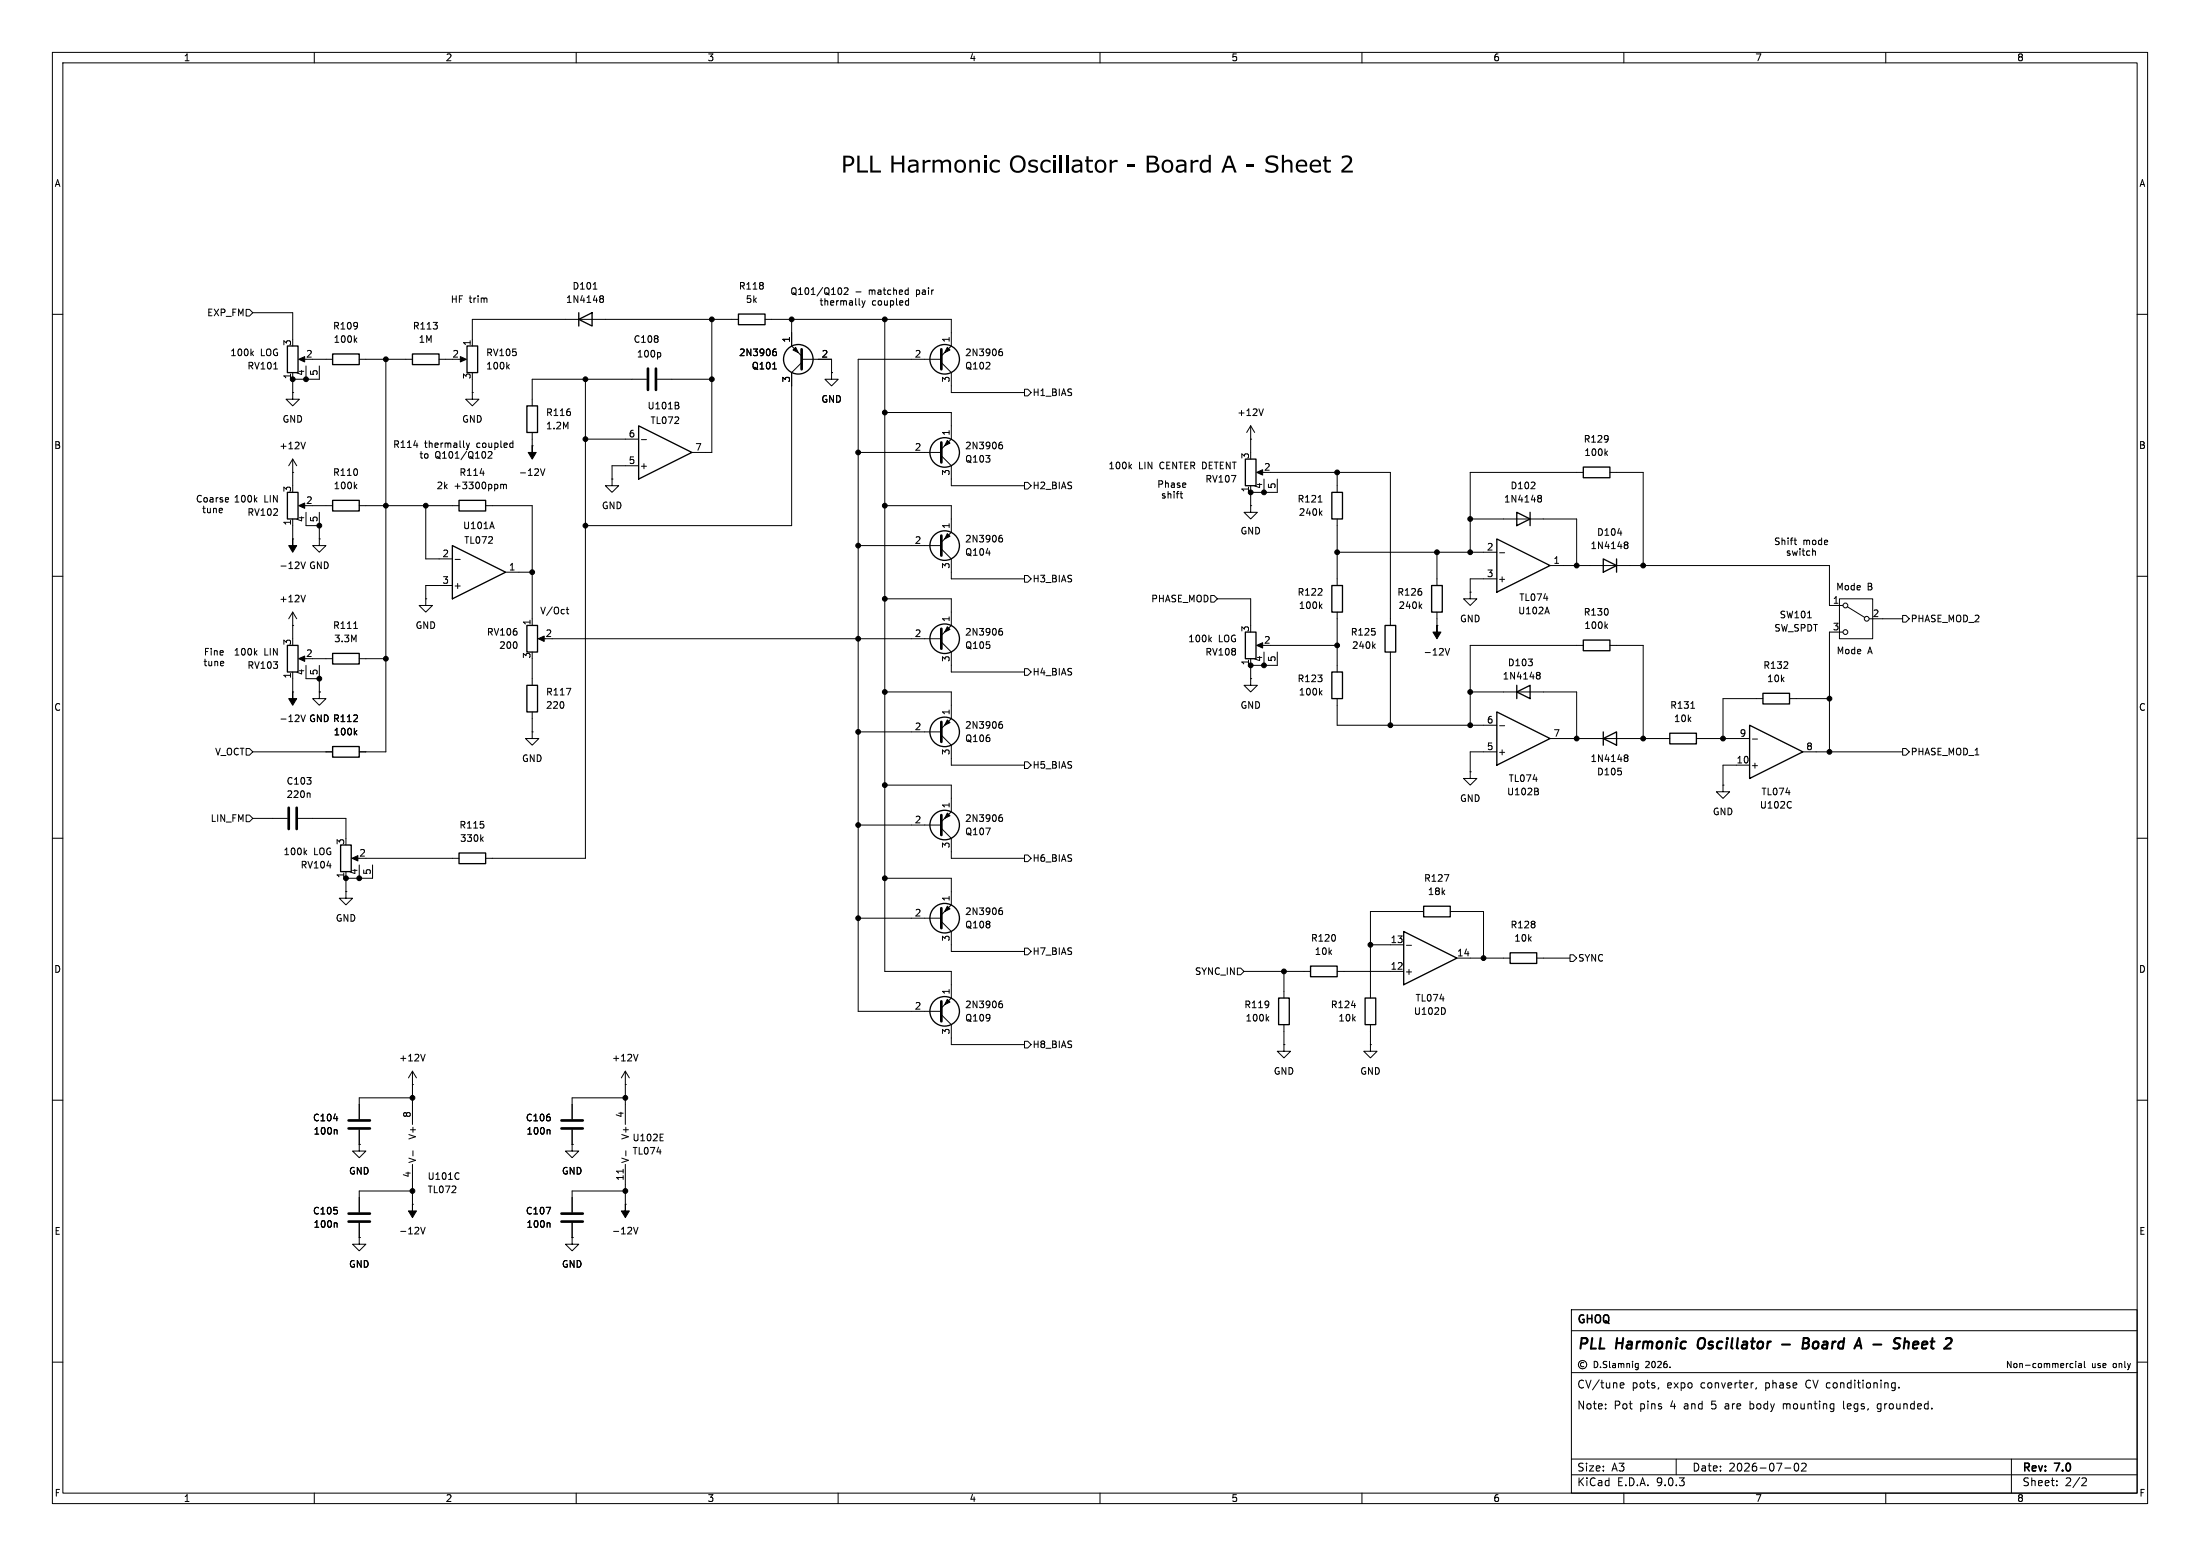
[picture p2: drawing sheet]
<svg xmlns="http://www.w3.org/2000/svg" width="420mm" height="297mm" viewBox="0 0 420 297" stroke-linecap="round" stroke-linejoin="round" font-family="sans-serif">
<g fill="none" stroke="#000" stroke-width=".19">
<path d="M10 10h400v277h-400zM12 12h396v273h-396zM60 10v2M110 10v2M160 10v2M210 10v2M260 10v2M310 10v2M360 10v2M47 59.1h.6l.7 .6-.7 .6h-.6zM48.3 59.7h7.6v5.1M113.2 55.2h.8"/>
<path d="M114.6 56.9l.1 .1M114.6 56.5h.4l.1 .1 .1 .2-.2 .2M114.7 57h.3M114.7 57l-.1 .1M115 57l.2 .2-.1 .4-.1 .1h-.4M160.4 54.9a.79 .79 0 0 1 0 1.3M161.2 55.1l.5-.2 .2 .4-.8 .9h.8M163.4 55.7h1M164.1 58.2h.1M164.6 57.4l.3 .8M164.9 58.2l-.3 .5M165.2 57.4l-.3 .8"/>
<path d="M173 55.4h.4M173.1 57.4l.3 .1M173.4 56.1l-.4 .1M173.4 54.9v1.3M173.4 57v1.2M173.4 58.2h-.3M10 60h2M48 67.4l.4 .5M48.4 67l-.5 .5M52.3 70.4h.7M55.9 74.9v1.3h1.2l-1.2 1.3-1.3-1.3h1.3M55.9 74.9h.1"/>
<path d="M55.9 71.1v3.8M57.4 68.6h1M58.4 69.9v2.5M59.7 68.6h3.8M61 69.9v2.5h-5.1M67.8 64.9l.3 .4M68.1 64.5l-.5 .5M68.6 68.6h10.1M73.7 68.6v74.9h-5.1M83.8 68.6h2.6M87.6 68.6h1M90.2 74.9v1.3h1.2l-1.2 1.3-1.3-1.3h1.3"/>
<path d="M90.2 74.9h.1M90.2 72.4v2.5M96.9 69.9l.3 .5M97.2 69.6l-.4 .5M111.8 72.4v91.4h-19.1M123.4 72.4h-21.8v5.1M125.5 72.4h10.4M125.9 67.3l.2 .2v.4l-.2 .2M129.3 77.4l.3 .2v.3l-.2 .1M129.4 76.8l.2 .2-.2 .3M135.9 61v25.4h-3.8M141 61h-50.8v5"/>
<path d="M146 61h35.6v5l-1.9 1.9M147.5 70.4h.7M147.6 67.2l.4-.1 .2 .2-.1 .5h-.5M148.1 66.6l-.4 .1M151.1 61v5l1.9 1.9M153 68.6h5.7v2.5M153 69.2l-1.9 1.9v29.2h-39.3M158.7 71.1v1.3h1.3l-1.3 1.3-1.2-1.3h1.2M158.7 71.1h.1M168.9 78.7h12.7v5.1l-1.9 1.9M168.9 61v124.4h12.7v5.1l-1.9 1.9M179.7 69.2l1.9 1.9v3.8h14"/>
<path d="M179.7 68.6h-15.9v124.4h15.9M190.8 67.2l.4-.1 .2 .2-.1 .5h-.5M191.3 66.6l-.4 .1M195.6 74.3h.6l.6 .6-.6 .7h-.6zM241.2 78l-.4 1.3M408 60h2M43.5 95l.1 .3-.6 .1M43.6 95.8h-.1M48.7 95.3l.4 .5M49.1 95l-.5 .5M55.9 90.2h.1M55.9 87.6v5.1"/>
<path d="M55.9 99.1v3.8M55.9 87.6l-.8 1.3M55.9 87.6l.7 1.3M57.4 96.5h1M58.3 84.4l-.4 1.3M58.4 97.8v2.5h2.6M59.7 96.5h3.8M61 97.8v5.1M67.8 92.8l.3 .5M68.1 92.4l-.5 .5M68.6 96.5h19M79 85h.8"/>
<path d="M81.3 96.5v10.2h5.1M89 84.6l.3 .8M89.3 85.4l-.3 .4M89.6 84.6l-.3 .8M91.7 90.3h.7M92.7 96.5h8.9v22.9M92.7 86.7v.5M93.9 99.6l.4 1.3M93.9 86.6l-.8 .9h.8M95.6 92.6l.3-.2 .2 .2M96.1 92.6l.2-.2 .3 .1 .1 .8M96.1 92.6v.7"/>
<path d="M97.8 84.6h.1M97.9 84.1v1.3M97.9 85.4h-.1M101.6 85.1h.1M101.6 82.6v2.5M103.2 89.5l.4 1.2 .4-1.2M111.8 83.8h10.1M116.8 91.4v1.3h1.3l-1.3 1.3-1.2-1.3h1.2M116.8 91.4h.1M121.9 88.9h-5.1v2.5M122.4 83.9h1M163.8 86.4h15.9"/>
<path d="M168.9 96.5h12.7v5.1l-1.9 1.9M179.7 87l1.9 1.9v3.8h14M190.8 84.9h.4l.2 .2-.1 .5h-.5M191.3 84.4l-.4 .1M195.6 92.1h.6l.6 .6-.6 .6h-.6zM215.7 89l.3 .5M216 88.6l-.5 .5M225.3 94.2h.5M225.5 93.8v1.1l.3 .2M238.8 96.5v1.3h1.2l-1.2 1.3-1.3-1.3h1.3M238.8 96.5h.1M238.8 83.8h.1"/>
<path d="M238.8 81.3v5.1M238.8 92.7v3.8M238.8 81.3l-.8 1.3M238.8 81.3l.7 1.3M240.3 90.2h1M241.3 91.4v2.6M242.6 90.2h22.8v29.2M243.8 91.4v2.6h-5M251.7 95.8h.7M252 97.9l.4 .5M252.4 97.5l-.5 .5M255.3 90.2v3.8"/>
<path d="M255.3 99.1v12.7M280.7 99.1h20.3v8.9M293.7 95l.1 .1M293.7 94.6h.3l.2 .1 .1 .2-.3 .2M293.8 95.1h.2M293.8 95.1l-.1 .1M294 95.1l.3 .2-.1 .4-.2 .1h-.3M302.3 90.2h-21.6v15.2M306.5 86.5l.4 .4M306.9 86.1l-.5 .5M307.3 90.2h6.4v17.8M10 110h2"/>
<path d="M55.9 119.4h.1M55.9 102.9h.1M55.9 116.8v5.1M55.9 116.8l-.8 1.3M55.9 116.8l.7 1.3M57.5 107.3l.4 1.2 .4-1.2M58.3 113.6l-.4 1.3M61 102.9v1.2h1.2l-1.2 1.3-1.3-1.3h1.3M61 102.9h.1M67.5 120h.7M81.3 114.3v1.3h1.2l-1.2 1.2-1.3-1.2h1.3M81.3 114.3h.1"/>
<path d="M86.4 111.8h-5.1v2.5M86.9 106.8h1M96.5 109.2h5.1M108.1 116.3h.5M108.3 115.9v1.1l.3 .2M163.8 104.1h15.9M168.9 114.3h12.7v5.1l-1.9 1.9M179.7 104.8l1.9 1.9v3.8h14M190.8 102.7h.4l.2 .2-.1 .5h-.5M191.3 102.2l-.4 .1M191.3 120l-.4 .1M195.6 109.9h.6l.6 .6-.6 .6h-.6z"/>
<path d="M231.1 113.7h.7l.6 .6-.6 .6h-.7zM232.4 114.3h6.4v5.1M252 115.7l.4 .4M252.4 115.3l-.5 .5M255.3 116.8v11.5M255.3 105.4h30.4M271.1 115.7l.3 .4M271.4 115.3l-.5 .5M274.3 119.4h.1M274.3 105.4v6.4M274.3 116.8v2.6M280.7 113v1.3h1.2l-1.2 1.3-1.3-1.3h1.3"/>
<path d="M280.7 113h.1M285.7 110.5h-5v2.5M286.3 105.5h.9M295.3 115.9l.5 1.3M295.9 108h53.3v7.6h2.6M306.5 119.5l.4 .5M306.9 119.1l-.5 .5M308.8 101.8h.8M310.2 103.9l.1 .1M310.2 103.5l.3-.1 .2 .2 .1 .2-.3 .2M310.3 104h.2M310.3 104l-.1 .1"/>
<path d="M310.5 104l.3 .2-.1 .4-.2 .1h-.3M342.5 103.1h.5M342.7 103.8l.3 .2M345.1 117.9h.7M346.2 105.2l.4 .1v.7M351.2 114.3h6.3v7.6h-6.3zM352.7 115.8l3.3 2.1M356.9 118.1h6.3M363.2 117.5h.7l.6 .6-.6 .6h-.7zM408 110h2M48.7 124.6l.4 .4M49.1 124.2l-.5 .5"/>
<path d="M55.9 132.1h.1M55.9 128.3v3.8M57.4 125.7h1M57.5 136.5l.4 1.2 .4-1.2M58.4 127v2.5h2.6M59.7 125.7h3.8M61 132.1v1.3h1.2l-1.2 1.2-1.3-1.2h1.3M61 132.1h.1M61 127v5.1M67.8 139.8l.3 .5M68.1 139.4l-.5 .5M68.6 125.7h5.1"/>
<path d="M101.6 139.7v1.3h1.3l-1.3 1.2-1.3-1.2h1.3M101.6 139.7h.1M101.6 125.7v5.1M101.6 135.9v3.8M103.1 121.9h1M105.4 121.9h74.3M108.1 131.4h.9l-.6 1.3M163.8 139.7h15.9M168.9 132.1h12.7v5.1l-1.9 1.9M179.7 122.6l1.9 1.9v3.8h14M190.8 138.3l.4-.1 .2 .3-.1 .4h-.5M190.8 120.5l.4-.1 .2 .3-.1 .5h-.5"/>
<path d="M191.3 137.7l-.4 .2M195.6 127.6h.6l.6 .7-.6 .6h-.6zM230.9 122l.4 .5M231.3 121.7l-.5 .4M238.8 129.5v1.3h1.2l-1.2 1.3-1.3-1.3h1.3M238.8 129.5h.1M238.8 125.7v3.8M240.3 123.2h1M241.3 124.5v2.5M242.6 123.2h12.7M243.8 124.5v2.5h-5M252 132.2l.4 .5"/>
<path d="M252.4 131.8l-.5 .5M255.3 133.4v5h30.4M262.2 123.3l.3 .5M262.5 122.9l-.4 .5M265.4 124.5v13.9M275.9 123.8l.4 1.2 .4-1.2M280.7 132.1h20.3v8.9M286.3 138.5h.9M293.4 128.8l.1 .1M293.4 128.4l.4-.1 .2 .2v.1l-.2 .3M293.5 128.9h.3M293.5 128.9h-.1"/>
<path d="M293.8 128.9l.2 .2v.4l-.2 .1h-.4M302.3 123.2h-21.6v15.2M307.3 123.2h6.4v17.8M322.8 135.2h.7M336.5 133.4h-7.6v7.6M341.6 133.4h7.6M351.8 120.7h-2.6v22.8M10 160h2M47 155.6h.6l.7 .6-.7 .6h-.6zM47 142.9h.6l.7 .6-.7 .6h-.6zM48.3 143.5h15.2M48.3 156.2h6.6"/>
<path d="M56.9 156.2h9.1v3.8M59 151.4l.2 .2v.6M92.3 159.8l-.5 .4M163.8 157.5h15.9M168.9 149.9h12.7v5l-1.9 1.9M179.7 140.3l1.9 1.9v3.9h14M179.7 158.1l1.9 1.9v3.8h14M190.8 156.1l.4-.1 .2 .2-.1 .5h-.5M191.3 155.5l-.4 .1M195.6 145.4h.6l.6 .7-.6 .6h-.6zM280.7 147.3v1.3h1.2l-1.2 1.3-1.3-1.3h1.3M280.7 147.3h.1"/>
<path d="M285.7 143.5h-5v3.8M293.4 151l.3 .3-.1 .3-.1 .1M293.5 150.5l.1 .2-.1 .3M295.9 141h22.9M310.2 144.1h.3l.2 .1 .1 .2-.3 .2M310.2 144.6h.1M310.3 144.6h.2M310.3 144.6l-.1 .1M310.5 144.6l.3 .3-.1 .3-.2 .2-.3-.1M323.8 141h10.2M328.9 149.9v1.2h1.3l-1.3 1.3-1.2-1.3h1.2M328.9 149.9h.1"/>
<path d="M334 146.1h-5.1v3.8M334.5 141.1h1M341.9 153l.1 .1M342 154.1l-.1 .1M344.2 143.5h19M363.2 142.9h.7l.6 .6-.6 .6h-.7zM408 160h2M58.2 162.7l.4 .4M58.6 162.3l-.5 .5M66 170.2v1.3h1.3l-1.3 1.2-1.2-1.2h1.2M66 170.2h.1M66 166.4v3.8"/>
<path d="M67.6 163.8h1M68.6 165.1v2.5M69.8 163.8h17.8M71.1 165.1v2.5h-5.1M91.9 160.1l.4 .5M163.8 175.3h15.9M168.9 167.6h12.7v5.1l-1.9 1.9M179.7 175.9l1.9 1.9v3.8h14M190.8 173.8h.4l.2 .2-.1 .5h-.5M191.3 173.3l-.4 .1M195.6 163.2h.6l.6 .6-.6 .7h-.6zM271.8 174h-10.2v16.5"/>
<path d="M275.7 166.9h.9l-.6 1.3M276.9 174h6.3v8.9M179.7 193.7l1.9 1.9v3.8h14M190.8 191.6h.4l.2 .2-.1 .5h-.5M191.3 191.1l-.4 .1M195.6 181h.6l.6 .6-.6 .6h-.6zM195.6 198.8h.6l.6 .6-.6 .6h-.6zM236.2 184.8h.7l.6 .6-.6 .7h-.7zM237.5 185.4h12.7M241.9 194.4l.3 .5M242.2 194l-.5 .5M245.1 199.4v1.3h-1.3l1.3 1.2 1.3-1.2h-1.3"/>
<path d="M245.1 199.4h.1M245.1 185.4v5.1M245.1 195.6v3.8M255.3 185.4h12.7M258 191.9h.8M261.6 199.4v1.3h-1.3l1.3 1.2 1.3-1.2h-1.3M261.6 199.4h.1M261.6 180.3h6.4M261.6 195.6v3.8M268.5 180.4h1M275.9 192.7v.6M278.1 182.9h10.2"/>
<path d="M293.4 182.9h6.3M299.7 182.2h.7l.6 .7-.6 .6h-.7zM10 210h2M63.7 213.5h.8M64.2 215.6l.2 .2v.7M68.6 218.4v1.3h1.2l-1.2 1.3-1.3-1.3h1.3M68.6 218.4h.1M68.6 215.6v2.8M78.7 207h.1M78.7 209.6h-10.1v4M78.7 204.5l-.7 1.2M78.7 204.5l.8 1.2"/>
<path d="M78.7 204.5v10.1M78.8 219.7v.9M81.2 201.2l-.5 1.3M104.8 215.6l.2 .2v.7M109.2 218.4v1.3h1.3l-1.3 1.3-1.3-1.3h1.3M109.2 218.4h.1M109.2 215.6v2.8M119.4 207h.1M119.4 204.5v10.1M119.4 204.5l-.8 1.2M119.4 204.5l.7 1.2M119.4 209.6h-10.2v4"/>
<path d="M119.5 219.7v.9M121.8 201.2l-.4 1.3M126 217.7h.6M126 216.5h.6M408 210h2M64.2 233.4l.2 .2v.7M68.6 236.2v1.3h1.2l-1.2 1.3-1.3-1.3h1.3M68.6 236.2h.1M68.6 233.4v2.8M78.7 229.9h.1M78.7 227.3h-10.1v4.1M78.7 222.2v7.7"/>
<path d="M80.3 234.3l.4 1.2 .5-1.2M87.6 223.9v.1M87.6 225v.1M104.3 230.4h.8l-.5 1.3M104.8 233.4l.2 .2v.7M109.2 236.2v1.3h1.3l-1.3 1.3-1.3-1.3h1.3M109.2 236.2h.1M109.2 233.4v2.8M119 223.2v.7M119.4 229.9h.1M119.4 222.2v7.7M119.4 227.3h-10.2v4.1"/>
<path d="M121 234.3l.4 1.2 .4-1.2M300 250h108v35h-108zM300 254h108M304.3 259.8a.61 .61 0 0 1 .7 .6 .61 .61 0 0 1-.7 .6zM306.7 259.9l-.4-.1-.2 .3 .1 .3 .5 .2v.3l-.2 .1h-.4M307.3 259.8v1.1l.1 .1M311.7 259.8v.2M396.3 259.8v.2M397.9 259.8v1.1l.2 .1M10 260h2M300 262h108M300 278.5h108"/>
<path d="M302.3 260.1a.41 .41 0 0 0-.6 .4 .41 .41 0 0 0 .6 .3M305.5 260.9v.1M306.5 268.8v.1M306.5 268v.2M307.9 260.3h.4l.1 .7M308.4 260.5l-.6 .3 .2 .2h.4M309 260.4l.3-.2 .2 .2M309 260.2v.8M309.3 264.4l.7-.1-.1-.3-.4-.1-.2 .3 .1 .7h.5M309.5 260.4l.2-.2 .2 .1 .1 .7M309.5 260.4v.6M310.6 260.4l.4-.1 .1 .7"/>
<path d="M310.6 260.2v.8M311.7 260.2v.8M312.7 260.3l-.3-.1-.2 .3 .1 .5h.4M312.7 260.2v1l-.2 .2h-.3M316.7 264.9l-.2 .3M320 278.5v3M334.1 267.4v1.5M334.1 268.9h.1M334.2 267.9l-.1 .1M334.6 263.9h.1M335.3 264.9l-.1 .3M340.4 267.9v1"/>
<path d="M340.7 267.9l-.3 .2M342.7 279.4l.2-.1a.8 .8 0 0 1 .5 .7 .8 .8 0 0 1-.5 .8l-.2-.2-.2-.4zM343.9 279.4l.6-.1 .2 .1 .1 .3-.9 1.1h.9M351.9 267.4v1.3l.3 .2M358.4 269.4h.5M358.9 267.9l-.4 .1-.1 .2v.6l.5 .1M361.4 263.9l.4 .1M361.8 264.9h-.4M361.8 263.9v1.3l-.1 .2h-.4M362.5 264.8v.1M384 278.5v6.5M395.4 260.2l.3 .1"/>
<path d="M395.7 261h-.3M396.3 260.2v.8M396.8 260.3h.5v.7M397.3 260.5l-.5 .3 .1 .2h.4M408 260h2M60 285v2M110 285v2M160 285v2M210 285v2M260 285v2M300 281.5h108M310 285v2"/>
<path d="M340.7 280.2h1.2M360 285v2M392.7 283.4v.2M392.7 282.7v.1M397.7 282.1l.5 .1 .1 .3-.9 1.1h.9"/>
<circle cx="352.3" cy="115.6" r=".46"/>
<circle cx="356.4" cy="118.1" r=".46"/>
<circle cx="352.3" cy="120.7" r=".46"/>
<circle cx="302.1" cy="260.5" r=".8"/>
</g>
<path d="M324.3 255.7a1.5 1.5 0 0 0 0 1.6M340.2 256.6h1.5M344.2 256.4h.7M344.3 255.4l.9 .1a.51 .51 0 0 1 .1 .5 .51 .51 0 0 1-.4 .4l.3 .1a.58 .58 0 0 1-.3 .9h-.8zM362.8 255.5a.85 .85 0 0 0-1 .1l-.1 .6M363.6 256.3a.49 .49 0 0 1 .8 .1l-.1 1M363.7 255.4l-.3 2M366 256.1l-.6 .1-.2 .9 .2 .3h.4M366.2 256.5l-1 .2" fill="none" stroke="#000" stroke-width=".4"/>
<g fill="none" stroke="#000" stroke-width=".51">
<path d="M123.7 70.4v4M125.2 70.4v4M153 66.7v3.8M179.7 66.7v3.8M179.7 84.5v3.8M179.7 102.2v3.8M179.7 120v3.8M179.7 137.8v3.8M55.1 154.2v4M56.6 154.2v4M179.7 155.6v3.8M179.7 173.4v3.8"/>
<path d="M179.7 191.1v3.8M66.5 213.9h4.1M66.5 215.4h4.1M107.2 213.9h4.1M107.2 215.4h4.1M66.5 231.6h4.1M66.5 233.2h4.1M107.2 231.6h4.1M107.2 233.2h4.1"/>
</g>
<g fill="none" stroke="#000" stroke-width=".25">
<path d="M110.5 59.7v2.5M141 59.9h5v2.1h-5zM54.9 66h2v5.1h-2zM63.5 67.6h5.1v2h-5.1zM78.7 67.6h5.1v2h-5.1zM89.2 66h2v5.1h-2zM100.6 77.5h2v5.1h-2zM110.5 61l2.5-1.3v2.5zM54.9 94h2v5.1h-2zM63.5 95.5h5.1v2h-5.1zM87.6 95.5h5.1v2h-5.1zM121.9 81.3l10.2 5.1-10.2 5z"/>
<path d="M237.7 87.6h2.1v5.1h-2.1zM254.3 94h2v5.1h-2zM289.6 97.8l2.5 1.3-2.5 1.2zM292.1 97.8v2.5M302.3 89.2h5v2h-5zM86.4 104.1l10.1 5.1-10.1 5.1zM100.6 119.4h2v5.1h-2zM254.3 111.8h2v5h-2zM264.4 119.4h2v5.1h-2zM273.3 111.8h2v5h-2zM285.7 102.9l10.2 5.1-10.2 5zM306.1 106.7l2.5 1.3-2.5 1.2z"/>
<path d="M308.6 106.7v2.5M54.9 123.2h2v5.1h-2zM63.5 124.7h5.1v2h-5.1zM100.6 130.8h2v5.1h-2zM237.7 120.7h2.1v5h-2.1zM254.3 128.3h2v5.1h-2zM285.7 135.9l10.2 5.1-10.2 5.1zM289.6 132.1l2.5-1.3v2.6zM289.6 130.8v2.6M302.3 122.2h5v2h-5zM306.1 139.7v2.5M318.8 140h5v2h-5z"/>
<path d="M334 138.4l10.2 5.1-10.2 5.1zM336.5 132.3h5.1v2.1h-5.1zM63.5 142.5h5.1v2h-5.1zM306.1 141l2.5-1.3v2.5zM65 161.3h2.1v5.1h-2.1zM87.6 162.8h5.1v2h-5.1zM268 177.8l10.1 5.1-10.1 5.1zM271.8 173h5.1v2h-5.1zM244.1 190.5h2v5.1h-2zM250.2 184.4h5.1v2h-5.1zM260.6 190.5h2v5.1h-2zM288.3 181.9h5.1v2h-5.1z"/>
<circle cx="152.4" cy="68.6" r="2.82"/>
<circle cx="180.3" cy="68.6" r="2.82"/>
<circle cx="180.3" cy="86.4" r="2.82"/>
<circle cx="180.3" cy="104.1" r="2.82"/>
<circle cx="180.3" cy="139.7" r="2.82"/>
<circle cx="180.3" cy="121.9" r="2.82"/>
<circle cx="180.3" cy="157.5" r="2.82"/>
<circle cx="180.3" cy="175.3" r="2.82"/>
<circle cx="180.3" cy="193" r="2.82"/>
</g>
<g fill="#000" stroke="#000" stroke-width=".19">
<path d="M57 68.6l1.2-.5v1zM87.9 68.1l1.1 .5-1.1 .5zM151.4 66.8l.5-.5 .5 1zM180.8 66.3l.6 .5-1.1 .5zM57 96.5l1.2-.5v1zM101.6 85.1v1.3h.8l-.8 1.2-.8-1.2h.8zM180.8 84.1l.6 .5-1.1 .5zM239.9 90.2l1.1-.5v1zM55.9 102.9v1.2h.7l-.7 1.3-.8-1.3h.8zM180.8 101.9l.6 .5-1.1 .5zM274.3 119.4v1.3h.8l-.8 1.2-.7-1.2h.7zM55.9 132.1v1.3h.7l-.7 1.2-.8-1.2h.8z"/>
<path d="M57 125.7l1.2-.5v1zM102.7 121.9l1.2-.5v1zM180.8 137.4l.6 .5-1.1 .5zM180.8 119.6l.6 .5-1.1 .6zM239.9 123.2l1.1-.5v1zM180.8 155.2l.6 .5-1.1 .5zM67.2 163.8l1.1-.5v1zM180.8 173l.6 .5-1.1 .5zM180.8 190.8l.6 .5-1.1 .5zM78.7 229.9v1.2h.8l-.8 1.3-.7-1.3h.7zM119.4 229.9v1.2h.7l-.7 1.3-.8-1.3h.8z"/>
<circle cx="55.9" cy="72.4" r=".46"/>
<circle cx="58.4" cy="72.4" r=".46"/>
<circle cx="73.7" cy="68.6" r=".46"/>
<circle cx="111.8" cy="72.4" r=".46"/>
<circle cx="135.9" cy="72.4" r=".46"/>
<circle cx="135.9" cy="61" r=".46"/>
<circle cx="151.1" cy="61" r=".46"/>
<circle cx="168.9" cy="78.7" r=".46"/>
<circle cx="168.9" cy="61" r=".46"/>
<circle cx="73.7" cy="96.5" r=".46"/>
<circle cx="81.3" cy="96.5" r=".46"/>
<circle cx="111.8" cy="83.8" r=".46"/>
<circle cx="163.8" cy="86.4" r=".46"/>
<circle cx="168.9" cy="96.5" r=".46"/>
<circle cx="238.8" cy="94" r=".46"/>
<circle cx="241.3" cy="94" r=".46"/>
<circle cx="255.3" cy="90.2" r=".46"/>
<circle cx="280.7" cy="99.1" r=".46"/>
<circle cx="61" cy="100.3" r=".46"/>
<circle cx="101.6" cy="109.2" r=".46"/>
<circle cx="111.8" cy="100.3" r=".46"/>
<circle cx="163.8" cy="104.1" r=".46"/>
<circle cx="168.9" cy="114.3" r=".46"/>
<circle cx="255.3" cy="105.4" r=".46"/>
<circle cx="274.3" cy="105.4" r=".46"/>
<circle cx="280.7" cy="105.4" r=".46"/>
<circle cx="301" cy="108" r=".46"/>
<circle cx="313.7" cy="108" r=".46"/>
<circle cx="61" cy="129.5" r=".46"/>
<circle cx="73.7" cy="125.7" r=".46"/>
<circle cx="163.8" cy="121.9" r=".46"/>
<circle cx="163.8" cy="139.7" r=".46"/>
<circle cx="168.9" cy="132.1" r=".46"/>
<circle cx="238.8" cy="127" r=".46"/>
<circle cx="241.3" cy="127" r=".46"/>
<circle cx="255.3" cy="123.2" r=".46"/>
<circle cx="265.4" cy="138.4" r=".46"/>
<circle cx="280.7" cy="132.1" r=".46"/>
<circle cx="280.7" cy="138.4" r=".46"/>
<circle cx="349.2" cy="133.4" r=".46"/>
<circle cx="163.8" cy="157.5" r=".46"/>
<circle cx="168.9" cy="149.9" r=".46"/>
<circle cx="301" cy="141" r=".46"/>
<circle cx="313.7" cy="141" r=".46"/>
<circle cx="328.9" cy="141" r=".46"/>
<circle cx="349.2" cy="143.5" r=".46"/>
<circle cx="66" cy="167.6" r=".46"/>
<circle cx="68.6" cy="167.6" r=".46"/>
<circle cx="163.8" cy="175.3" r=".46"/>
<circle cx="168.9" cy="167.6" r=".46"/>
<circle cx="245.1" cy="185.4" r=".46"/>
<circle cx="261.6" cy="180.3" r=".46"/>
<circle cx="283.2" cy="182.9" r=".46"/>
<circle cx="78.7" cy="209.6" r=".46"/>
<circle cx="119.4" cy="209.6" r=".46"/>
<circle cx="78.7" cy="227.3" r=".46"/>
<circle cx="119.4" cy="227.3" r=".46"/>
</g>
<path d="M189.2 30.8a1.4 1.4 0 0 1 1.7-.1v.4a.89 .89 0 0 0-1.5 .4 .89 .89 0 0 0 1 1.1l.5-.3v.5a1.29 1.29 0 0 1-1.8-.2 1.29 1.29 0 0 1 .1-1.8zM211.8 30.5h.5v.4l.6-.4h.5v.5l-.6-.1-.5 .3v1.7h-.5z" fill="#000"/>
<g font-size="4.4">
<text x="160.5" y="34.3">PLL Harmonic</text>
<text x="192.6" y="34.3">Oscillator</text>
<text x="214.9" y="34.3">- Board A - Sheet 2</text>
</g>
<g font-size="2.8">
<text x="301" y="258.1">PLL</text>
<text x="308.6" y="258.1">Harmonic</text>
<text x="325" y="258.1">Oscillator</text>
<text x="346.6" y="258.1">Board</text>
<text x="357.6" y="258.1">A</text>
<text x="361.6" y="258.1">-</text>
<text x="366.4" y="258.1">Sheet</text>
</g>
<g font-size="2.1">
<text x="301" y="253">GHOQ</text>
<text x="301" y="265.2">CV/tune</text>
<text x="301" y="269.2">Note:</text>
<text x="308.1" y="269.2">Pot</text>
<text x="311.5" y="265.2">pots,</text>
<text x="313.1" y="269.2">pins</text>
<text x="318.3" y="265.2">expo</text>
<text x="319" y="269.2">4</text>
<text x="321.8" y="269.2">and</text>
<text x="324.8" y="265.2">converter,</text>
<text x="327.1" y="269.2">5</text>
<text x="329.9" y="269.2">are</text>
<text x="334.7" y="269.2">body</text>
<text x="337.3" y="265.2">phase</text>
<text x="341.2" y="269.2">mounting</text>
<text x="345.1" y="265.2">CV conditioning.</text>
<text x="352.9" y="269.2">legs,</text>
<text x="359.6" y="269.2">grounded.</text>
<text x="301" y="281.1">Size:</text>
<text x="307.6" y="281.1">A3</text>
<text x="323" y="281.1">Date:</text>
<text x="330" y="281.1">2026-07-02</text>
<text x="386" y="281.3">Rev:</text>
<text x="392.4" y="281.3">7.0</text>
<text x="301" y="283.9">KiCad</text>
<text x="308.7" y="283.9">E.D.A.</text>
<text x="316.3" y="283.9">9.0.3</text>
<text x="386" y="283.9">Sheet:</text>
<text x="394.2" y="283.9">2/2</text>
</g>
<g font-size="1.8">
<text x="35" y="11.9">1</text>
<text x="85" y="11.9">2</text>
<text x="135" y="11.9">3</text>
<text x="185" y="11.9">4</text>
<text x="235" y="11.9">5</text>
<text x="285" y="11.9">6</text>
<text x="335" y="11.9">7</text>
<text x="385" y="11.9">8</text>
<text x="10.3" y="35.9">A</text>
<text x="408.3" y="35.9">A</text>
<text x="86" y="58">HF trim</text>
<text x="108" y="58">1N4148</text>
<text x="109.2" y="55.5">D101</text>
<text x="141" y="55.5">R118</text>
<text x="142.3" y="58">5k</text>
<text x="150.8" y="56.5">Q101/Q102</text>
<text x="156.4" y="58.5">thermally</text>
<text x="165.9" y="56.5">matched</text>
<text x="166.4" y="58.5">coupled</text>
<text x="175.2" y="56.5">pair</text>
<text x="39.5" y="60.6">EXP_FM</text>
<text x="63.5" y="63.1">R109</text>
<text x="63.6" y="65.6">100k</text>
<text x="78.7" y="63.1">R113</text>
<text x="79.8" y="65.6">1M</text>
<text x="120.9" y="65.6">C108</text>
<text x="150.9" y="65.5" transform="rotate(-90 150.9 65.5)">1</text>
<text x="181.4" y="65.5" transform="rotate(-90 181.4 65.5)">1</text>
<text x="43.9" y="68.2">100k</text>
<text x="47.1" y="70.7">RV101</text>
<text x="49.7" y="68.2">LOG</text>
<text x="55.6" y="66.1" transform="rotate(-90 55.6 66.1)">3</text>
<text x="58.2" y="71.8" transform="rotate(-90 58.2 71.8)">4</text>
<text x="58.3" y="68.3">2</text>
<text x="60.7" y="71.8" transform="rotate(-90 60.7 71.8)">5</text>
<text x="86.3" y="68.3">2</text>
<text x="89.9" y="66.1" transform="rotate(-90 89.9 66.1)">1</text>
<text x="92.7" y="68.2">RV105</text>
<text x="92.7" y="70.7">100k</text>
<text x="121.5" y="68.4">100p</text>
<text x="141" y="68.2">2N3906</text>
<text x="143.4" y="70.7">Q101</text>
<text x="156.8" y="68.3">2</text>
<text x="174.6" y="68.3">2</text>
<text x="184.2" y="70.7">Q102</text>
<text x="184.2" y="68.2">2N3906</text>
<text x="55.6" y="72.5" transform="rotate(-90 55.6 72.5)">1</text>
<text x="89.9" y="72.5" transform="rotate(-90 89.9 72.5)">3</text>
<text x="150.9" y="73.1" transform="rotate(-90 150.9 73.1)">3</text>
<text x="156.7" y="77.1">GND</text>
<text x="181.4" y="73.1" transform="rotate(-90 181.4 73.1)">3</text>
<text x="197" y="75.8">H1_BIAS</text>
<text x="53.8" y="80.9">GND</text>
<text x="88.1" y="80.9">GND</text>
<text x="104.1" y="79.6">R116</text>
<text x="104.1" y="82.1">1.2M</text>
<text x="119.9" y="83.6">6</text>
<text x="123.5" y="78.3">U101B</text>
<text x="124.1" y="81.1">TL072</text>
<text x="181.4" y="83.3" transform="rotate(-90 181.4 83.3)">1</text>
<text x="236.1" y="79.6">+12V</text>
<text x="10.3" y="85.9">B</text>
<text x="53.2" y="86">+12V</text>
<text x="75" y="85.7">R114</text>
<text x="80" y="87.7">to</text>
<text x="81" y="85.7">thermally</text>
<text x="83" y="87.7">Q101/Q102</text>
<text x="91.1" y="85.7">coupled</text>
<text x="119.9" y="88.6">5</text>
<text x="122" y="89.8">+</text>
<text x="132.6" y="86.1">7</text>
<text x="174.6" y="86.1">2</text>
<text x="184.2" y="88.5">Q103</text>
<text x="184.2" y="86">2N3906</text>
<text x="211.5" y="89.8">100k</text>
<text x="217.3" y="89.8">LIN</text>
<text x="221.5" y="89.8">CENTER DETENT</text>
<text x="238.5" y="87.7" transform="rotate(-90 238.5 87.7)">3</text>
<text x="241.2" y="89.9">2</text>
<text x="302.2" y="84.7">R129</text>
<text x="302.4" y="87.2">100k</text>
<text x="408.2" y="85.9">B</text>
<text x="55.6" y="94.1" transform="rotate(-90 55.6 94.1)">3</text>
<text x="63.5" y="91">R110</text>
<text x="63.6" y="93.6">100k</text>
<text x="83.3" y="93.6">2k</text>
<text x="86.7" y="93.6">+3300ppm</text>
<text x="87.6" y="91">R114</text>
<text x="99" y="91">-12V</text>
<text x="181.4" y="90.9" transform="rotate(-90 181.4 90.9)">3</text>
<text x="197" y="93.6">H2_BIAS</text>
<text x="220.8" y="93.3">Phase</text>
<text x="221.6" y="95.4">shift</text>
<text x="230" y="92.3">RV107</text>
<text x="238.5" y="94.1" transform="rotate(-90 238.5 94.1)">1</text>
<text x="241" y="93.4" transform="rotate(-90 241 93.4)">4</text>
<text x="243.6" y="93.4" transform="rotate(-90 243.6 93.4)">5</text>
<text x="288.3" y="93.6">D102</text>
<text x="37.3" y="96.1">Coarse</text>
<text x="38.5" y="98.2">tune</text>
<text x="44.5" y="96.1">100k</text>
<text x="47.1" y="98.7">RV102</text>
<text x="50.4" y="96.1">LIN</text>
<text x="55.6" y="100.4" transform="rotate(-90 55.6 100.4)">1</text>
<text x="58.2" y="99.8" transform="rotate(-90 58.2 99.8)">4</text>
<text x="58.3" y="96.3">2</text>
<text x="60.7" y="99.8" transform="rotate(-90 60.7 99.8)">5</text>
<text x="88.3" y="101.2">U101A</text>
<text x="114.8" y="97.4">GND</text>
<text x="181.4" y="101" transform="rotate(-90 181.4 101)">1</text>
<text x="247.6" y="96.1">R121</text>
<text x="247.9" y="98.7">240k</text>
<text x="287" y="96.1">1N4148</text>
<text x="84.4" y="106.4">2</text>
<text x="88.5" y="104">TL072</text>
<text x="174.6" y="103.9">2</text>
<text x="184.2" y="106.3">Q104</text>
<text x="184.2" y="103.7">2N3906</text>
<text x="236.7" y="102.2">GND</text>
<text x="283.8" y="105.2">2</text>
<text x="296.5" y="107.7">1</text>
<text x="303.5" y="105">1N4148</text>
<text x="304.8" y="102.5">D104</text>
<text x="338.6" y="104.2">Shift</text>
<text x="340.9" y="106.3">switch</text>
<text x="344.2" y="104.2">mode</text>
<text x="53.2" y="108.8">-12V</text>
<text x="58.9" y="108.8">GND</text>
<text x="84.4" y="111.5">3</text>
<text x="86.5" y="112.6">+</text>
<text x="97.1" y="109">1</text>
<text x="181.4" y="108.7" transform="rotate(-90 181.4 108.7)">3</text>
<text x="197" y="111.4">H3_BIAS</text>
<text x="247.6" y="113.9">R122</text>
<text x="266.7" y="113.9">R126</text>
<text x="283.8" y="110.2">3</text>
<text x="285.9" y="111.4">+</text>
<text x="350.4" y="112.9">Mode</text>
<text x="356.4" y="112.9">B</text>
<text x="53.2" y="115.2">+12V</text>
<text x="101.3" y="119.5" transform="rotate(-90 101.3 119.5)">1</text>
<text x="103" y="117.5">V/Oct</text>
<text x="181.4" y="118.8" transform="rotate(-90 181.4 118.8)">1</text>
<text x="219.7" y="115.2">PHASE_MOD</text>
<text x="247.9" y="116.4">100k</text>
<text x="266.9" y="116.4">240k</text>
<text x="278.6" y="119">GND</text>
<text x="289.7" y="117.4">U102A</text>
<text x="289.9" y="114.9">TL074</text>
<text x="302.2" y="117.7">R130</text>
<text x="339.7" y="118.2">SW101</text>
<text x="349.8" y="115.3">1</text>
<text x="357.4" y="117.9">2</text>
<text x="364.7" y="119">PHASE_MOD_2</text>
<text x="38.8" y="125.3">Fine</text>
<text x="44.5" y="125.3">100k</text>
<text x="50.4" y="125.3">LIN</text>
<text x="55.6" y="123.3" transform="rotate(-90 55.6 123.3)">3</text>
<text x="58.3" y="125.5">2</text>
<text x="63.5" y="120.2">R111</text>
<text x="63.7" y="122.8">3.3M</text>
<text x="79.2" y="120.2">GND</text>
<text x="92.9" y="121.5">RV106</text>
<text x="95.2" y="124.1">200</text>
<text x="101.3" y="125.8" transform="rotate(-90 101.3 125.8)">3</text>
<text x="104.1" y="121.7">2</text>
<text x="174.6" y="121.7">2</text>
<text x="184.2" y="124.1">Q105</text>
<text x="184.2" y="121.5">2N3906</text>
<text x="226.8" y="122.8">100k</text>
<text x="230" y="125.3">RV108</text>
<text x="232.6" y="122.8">LOG</text>
<text x="238.5" y="120.7" transform="rotate(-90 238.5 120.7)">3</text>
<text x="241.2" y="122.9">2</text>
<text x="257.8" y="121.5">R125</text>
<text x="258" y="124.1">240k</text>
<text x="271.7" y="125.3">-12V</text>
<text x="302.4" y="120.2">100k</text>
<text x="338.6" y="120.8">SW_SPDT</text>
<text x="349.8" y="120.4">3</text>
<text x="350.5" y="125.1">Mode</text>
<text x="356.5" y="125.1">A</text>
<text x="38.7" y="127.4">tune</text>
<text x="47.1" y="127.9">RV103</text>
<text x="55.6" y="129.6" transform="rotate(-90 55.6 129.6)">1</text>
<text x="58.2" y="129" transform="rotate(-90 58.2 129)">4</text>
<text x="60.7" y="129" transform="rotate(-90 60.7 129)">5</text>
<text x="181.4" y="126.4" transform="rotate(-90 181.4 126.4)">3</text>
<text x="197" y="129.1">H4_BIAS</text>
<text x="238.5" y="127.1" transform="rotate(-90 238.5 127.1)">1</text>
<text x="241" y="126.4" transform="rotate(-90 241 126.4)">4</text>
<text x="243.6" y="126.4" transform="rotate(-90 243.6 126.4)">5</text>
<text x="247.6" y="130.4">R123</text>
<text x="286.8" y="129.9">1N4148</text>
<text x="287.8" y="127.4">D103</text>
<text x="336.5" y="127.9">R132</text>
<text x="337.3" y="130.4">10k</text>
<text x="10.3" y="135.9">C</text>
<text x="104.1" y="132.9">R117</text>
<text x="104.1" y="135.5">220</text>
<text x="181.4" y="136.6" transform="rotate(-90 181.4 136.6)">1</text>
<text x="236.7" y="135.5">GND</text>
<text x="247.9" y="132.9">100k</text>
<text x="318.8" y="135.5">R131</text>
<text x="408.2" y="135.9">C</text>
<text x="53.2" y="138">-12V</text>
<text x="58.9" y="138">GND R112</text>
<text x="63.6" y="140.6">100k</text>
<text x="174.6" y="139.4">2</text>
<text x="184.2" y="141.8">Q106</text>
<text x="184.2" y="139.3">2N3906</text>
<text x="283.8" y="143.3">5</text>
<text x="283.8" y="138.2">6</text>
<text x="296.5" y="140.7">7</text>
<text x="319.5" y="138">10k</text>
<text x="332" y="140.7">9</text>
<text x="344.7" y="143.3">8</text>
<text x="41" y="144.4">V_OCT</text>
<text x="54.6" y="150">C103</text>
<text x="99.6" y="145.6">GND</text>
<text x="181.4" y="144.2" transform="rotate(-90 181.4 144.2)">3</text>
<text x="197" y="146.9">H5_BIAS</text>
<text x="285.9" y="144.4">+</text>
<text x="287.9" y="149.5">TL074</text>
<text x="303.5" y="145.6">1N4148</text>
<text x="304.8" y="148.2">D105</text>
<text x="331.4" y="145.8">10</text>
<text x="334.1" y="146.9">+</text>
<text x="364.7" y="144.4">PHASE_MOD_1</text>
<text x="54.6" y="152.5">220n</text>
<text x="181.4" y="154.4" transform="rotate(-90 181.4 154.4)">1</text>
<text x="278.6" y="153.3">GND</text>
<text x="287.6" y="152">U102B</text>
<text x="326.9" y="155.8">GND</text>
<text x="335.9" y="154.5">U102C</text>
<text x="336.2" y="152">TL074</text>
<text x="40.1" y="157.1">LIN_FM</text>
<text x="65.8" y="161.4" transform="rotate(-90 65.8 161.4)">3</text>
<text x="87.6" y="158.3">R115</text>
<text x="87.7" y="160.9">330k</text>
<text x="174.6" y="157.2">2</text>
<text x="181.4" y="162" transform="rotate(-90 181.4 162)">3</text>
<text x="184.2" y="159.6">Q107</text>
<text x="184.2" y="157.1">2N3906</text>
<text x="54" y="163.4">100k</text>
<text x="57.3" y="166">RV104</text>
<text x="59.9" y="163.4">LOG</text>
<text x="65.8" y="167.7" transform="rotate(-90 65.8 167.7)">1</text>
<text x="68.3" y="167.1" transform="rotate(-90 68.3 167.1)">4</text>
<text x="68.5" y="163.6">2</text>
<text x="70.9" y="167.1" transform="rotate(-90 70.9 167.1)">5</text>
<text x="197" y="164.7">H6_BIAS</text>
<text x="181.4" y="172.2" transform="rotate(-90 181.4 172.2)">1</text>
<text x="271.8" y="168.5">R127</text>
<text x="272.5" y="171">18k</text>
<text x="64" y="176.1">GND</text>
<text x="174.6" y="175">2</text>
<text x="181.4" y="179.8" transform="rotate(-90 181.4 179.8)">3</text>
<text x="184.2" y="177.4">Q108</text>
<text x="184.2" y="174.9">2N3906</text>
<text x="250.2" y="179.9">R120</text>
<text x="288.3" y="177.4">R128</text>
<text x="289" y="179.9">10k</text>
<text x="10.3" y="185.9">D</text>
<text x="197" y="182.5">H7_BIAS</text>
<text x="250.9" y="182.5">10k</text>
<text x="265.4" y="185.2">12</text>
<text x="265.4" y="180.1">13</text>
<text x="278.1" y="182.6">14</text>
<text x="301.2" y="183.7">SYNC</text>
<text x="408.2" y="185.9">D</text>
<text x="181.4" y="189.9" transform="rotate(-90 181.4 189.9)">1</text>
<text x="228" y="186.3">SYNC_IN</text>
<text x="268.1" y="186.3">+</text>
<text x="270.1" y="191.4">TL074</text>
<text x="174.6" y="192.8">2</text>
<text x="181.4" y="197.6" transform="rotate(-90 181.4 197.6)">3</text>
<text x="184.2" y="195.2">Q109</text>
<text x="184.2" y="192.6">2N3906</text>
<text x="237.5" y="192.6">R119</text>
<text x="237.7" y="195.2">100k</text>
<text x="254" y="192.6">R124</text>
<text x="255.4" y="195.2">10k</text>
<text x="269.8" y="193.9">U102D</text>
<text x="76.1" y="202.8">+12V</text>
<text x="116.7" y="202.8">+12V</text>
<text x="197" y="200.3">H8_BIAS</text>
<text x="243.1" y="205.3">GND</text>
<text x="259.6" y="205.3">GND</text>
<text x="59.7" y="214.2">C104</text>
<text x="78.5" y="213.4" transform="rotate(-90 78.5 213.4)">8</text>
<text x="100.3" y="214.2">C106</text>
<text x="119.1" y="213.4" transform="rotate(-90 119.1 213.4)">4</text>
<text x="59.8" y="216.8">100n</text>
<text x="79.6" y="217.6" transform="rotate(-90 79.6 217.6)">V+</text>
<text x="100.4" y="216.8">100n</text>
<text x="120.2" y="217.6" transform="rotate(-90 120.2 217.6)">V+</text>
<text x="120.7" y="218">U102E</text>
<text x="120.7" y="220.6">TL074</text>
<text x="66.5" y="224.4">GND</text>
<text x="78.5" y="224.9" transform="rotate(-90 78.5 224.9)">4</text>
<text x="79.6" y="222.1" transform="rotate(-90 79.6 222.1)">V-</text>
<text x="81.5" y="225.4">U101C</text>
<text x="81.5" y="227.9">TL072</text>
<text x="107.2" y="224.4">GND</text>
<text x="119.1" y="225.5" transform="rotate(-90 119.1 225.5)">11</text>
<text x="120.2" y="222.1" transform="rotate(-90 120.2 222.1)">V-</text>
<text x="59.7" y="232">C105</text>
<text x="100.3" y="232">C107</text>
<text x="10.3" y="235.9">E</text>
<text x="59.8" y="234.5">100n</text>
<text x="76.1" y="235.8">-12V</text>
<text x="100.4" y="234.5">100n</text>
<text x="116.7" y="235.8">-12V</text>
<text x="408.3" y="235.9">E</text>
<text x="66.5" y="242.2">GND</text>
<text x="107.2" y="242.2">GND</text>
<text x="10.3" y="285.9">F</text>
<text x="35" y="286.9">1</text>
<text x="85" y="286.9">2</text>
<text x="135" y="286.9">3</text>
<text x="185" y="286.9">4</text>
<text x="235" y="286.9">5</text>
<text x="285" y="286.9">6</text>
<text x="335" y="286.9">7</text>
<text x="385" y="286.9">8</text>
<text x="408.3" y="285.9">F</text>
</g>
<g font-size="1.7">
<text x="314.3" y="261.3">2026.</text>
<text x="382.8" y="261.3">Non-commercial</text>
<text x="399.3" y="261.3">use</text>
<text x="403.5" y="261.3">only</text>
</g>
</svg>
